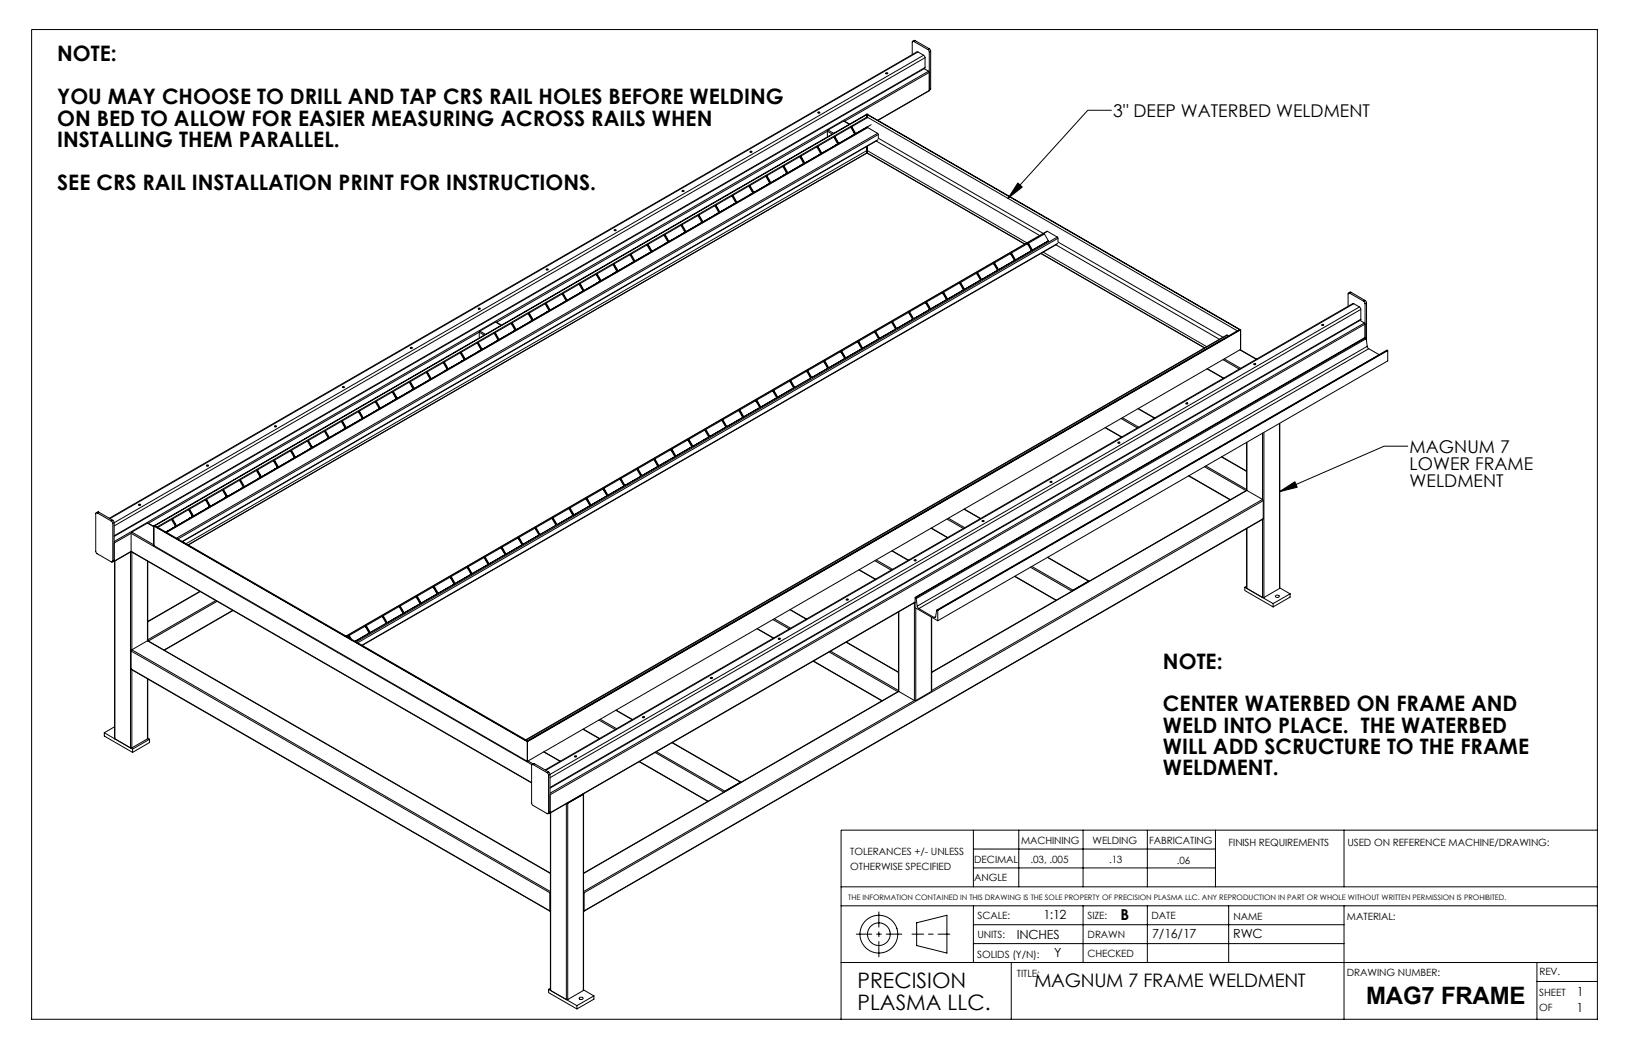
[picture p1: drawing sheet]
<svg xmlns="http://www.w3.org/2000/svg" width="432mm" height="279mm" viewBox="0 0 432 279" stroke-linecap="round" stroke-linejoin="round" font-family="sans-serif">
<g fill="none" stroke="#000" stroke-width=".26">
<path d="M8.4 7.8h414v261.6h-414zM234.3 19.5h.4M241.6 10.9h-.3l-.1 .3v3.2M241.6 10.9l3.7 2.2M242 10.7l-.7 .2M242 10.7l-.4 .2M242 10.7l3.7 2.2M242.7 13.7h-.2l-213.6 123.3M242.7 13.7l-213.6 123.4M242.7 13.7l1.5 .9M244.2 14.6l.4 .7M244.2 14.6l-214 123.6"/>
<path d="M244.4 18.2l1.1 .6M244.6 17.8l-.1 .3-214.3 123.7M244.6 15.3l-214.4 123.7M244.6 17.8l-214.4 123.8M244.6 15.3v2.5M245.3 13.1l.4 .6M245.3 13.1l.4-.2 .4 .5v10.1M245.5 18.8l.2 .3-22.4 12.9M245.5 18.8l-215.3 124.4M245.7 13.7v10.2M246.1 13.5l-.4 .2M216.3 38.7l4.2-2.5 1 1.9-4.2 2.4z"/>
<path d="M216.3 38.7l-.1 .1 .7 1.3v.3M216.3 29.8h.4M216.3 29.6l.5 .1-.4 .2zM218.8 34.7l-87.5 50.5M218.8 34.7l1.3 .8M218.8 34.7v1.5M218.9 34.4l-.1 .3M218.9 34.4l1.6 .8M220.7 36.1l.7 1.7M220.7 36.1l4.3-2.5 1 1.9-5.3 3M220.7 38.5h.1M220.7 36.1h.1"/>
<path d="M220.7 36.1l1.1 1.8M221.5 38.1l-27.7 16M223.1 32l1.5 .9M224.7 32.8l-1.5-.8-4.3 2.4M225.2 33.5l.7 1.7M225.2 35.9h.1M225.2 33.5h.1M225.2 33.5l1.1 1.8M229.3 38.7v1.7M229.3 30.2v1M229.3 33.6v.1M229.3 30.2l98.7 57"/>
<path d="M229.3 30.2l-188.6 108.8M229.3 31.1l-4.1 2.4M229.4 33.7l-185.4 107M229.4 33.7l2.7 1.5M230.4 33l-9.7 5.5M231.7 37.3l43.2 25M231.9 37.1l-183.6 106.1M232.1 35.2l.1 .3v1l43.6 25.2M232.1 35.2l-185.4 107.1M232.2 36.9l-184 106.2M232.2 35.6l-185.1 106.9M245.7 23.9l-13.6 7.9"/>
<path d="M246.1 23.5l-.4 .4M246.1 23.5l-.4 .2M293.9 29.1h-6.3l-21.1 23.3M180.3 59.4l.7 1.8M180.3 50.4l.4-.1 .2 .2-.3 .1zM180.3 59.4l4.3-2.4 1 1.8-9.7 5.6M180.3 59.4h.1M180.3 59.4l1.1 1.8M180.4 50.6h.4M184.8 56.8l.7 1.8M184.8 59.2h.1M184.8 56.8h.1"/>
<path d="M185.9 58.7l-1.1 .5M189 56.8l-4.2 2.4M189.3 54.2l.6 1.8M189.3 56.7h.1M189.3 54.2h.1M190.1 56.2l-1.1-1.8-4.2 2.4 1.1 1.9M193.8 51.6l.6 1.8M193.8 54.1h.1M193.8 51.6h.1M194.6 53.6l-5.3 3.1M194.6 53.6l-1.1-1.8-4.2 2.4 1.1 1.8M194.6 53.6l-8.7 5.1"/>
<path d="M194.9 53.5l-1.1-1.9 4.2-2.4 1.1 1.8-5.3 3.1M198.3 49l.6 1.8M198.3 49l4.2-2.4 1.1 1.8-5.3 3.1M198.3 51.5h.1M198.3 49h.1M198.3 49l1 1.9M198.4 40.2h.4M202.8 46.4l.6 1.8M202.8 48.9h.1M202.8 46.4h.1M202.8 46.4l1 1.9M207.3 43.9l.6 1.7"/>
<path d="M207.3 46.3h.1M207.3 43.9h.1M207.3 43.9l1 1.8M208 45.8l-1-1.8-4.2 2.4M211.8 41.3l.6 1.7M211.8 41.3l4.2-2.5 1 1.9-5.2 3M211.8 43.7h.1M211.8 41.3h.1M211.8 41.3l1 1.8M212.5 43.2l-1-1.8-4.2 2.5M216.3 41.1h.1M229.3 40.4l41.7 24.1"/>
<path d="M229.3 40.4l-179.5 103.6M144.5 71.3h.4M148.9 77.6l.6 1.7M148.9 77.6l4.2-2.5 1.1 1.8-5.3 3.1M148.9 80h.1M148.9 77.6h.1M148.9 77.6l1.1 1.8M153.4 75l.6 1.7M153.4 75l4.2-2.5 1.1 1.9-5.3 3M153.4 75h.1M153.4 75l1.1 1.8M157.9 72.4l.6 1.7"/>
<path d="M162.4 72.2h.1M162.4 69.8l.6 1.7M162.4 60.7l.5 .1-.3 .2zM162.5 60.9h.4M163.2 71.8l-5.3 3M163.2 71.8l-1.1-1.9-4.2 2.5 1 1.8M163.2 71.8l-27.8 16M166.9 67.2l4.2-2.5 1 1.9-4.2 2.4zM166.9 67.2l.6 1.7M166.9 69.6h.1M166.9 67.2h.1M167.6 69.2l-5.2 3"/>
<path d="M167.6 69.2l-1-1.9-4.2 2.5 1 1.8M171.4 67h.1M171.4 64.6l-.1 .3 .7 1.2v.2M172.1 66.6l-5.2 3M175.9 64.4h.1M175.9 62l-.1 .2 .7 1.6M176.6 64l-5.2 3M176.6 64l-1-1.8-4.2 2.4 1 1.8M176.9 63.8l-1-1.8 4.2-2.4 1 1.8-5.2 3M180.3 61.8h.1M244.7 80l-4.2 2.4M244.7 80l1.1 1.8"/>
<path d="M245 79.8l1.1 1.9M245 79.8l-.3 .2M249.2 77.4l1.1 1.8-4.2 2.5M249.2 77.4l-4.2 2.4M249.4 77.6l1.2 1.5M249.5 77.2l1.1 1.9M249.5 77.2l-.3 .2M250.3 79.2l-4.2 2.5M250.3 79.2h.1M253.7 74.8l.3-.1 1.1 1.8M253.7 74.8l1.1 1.8-4.2 2.5M253.7 74.8l-4.2 2.4"/>
<path d="M253.9 75.1l1.2 1.4M254.8 76.6l-4.2 2.5M254.8 76.6h.1M258.2 72.2l.3-.1 1 1.8M258.2 72.2l-4.2 2.5M258.2 72.2l1.1 1.8M258.3 72.5l1.2 1.4M259.3 74l-4.2 2.5M259.3 74h.1M262.7 69.6l.3-.1 1 1.8M262.7 69.6l-4.2 2.5M262.7 69.6l1.1 1.9"/>
<path d="M262.8 69.9l1.2 1.4M263.8 71.5l-4.2 2.4M263.8 71.5l-4.3 2.4M263.8 71.5h.1M267.2 67l.3-.1 1 1.8M267.2 67l-4.2 2.5M267.2 67l1 1.9M267.3 67.3l1.2 1.4M268.2 68.9l-4.1 2.4M268.2 68.9l-4.2 2.4M268.2 68.9h.1M268.5 68.7h.1"/>
<path d="M271.5 64.2l-42.2-24.4-180.1 103.9M271.7 64.4l1 1.9-4.2 2.4M271.7 64.4l-4.2 2.5M271.8 64.7l1.2 1.4M271.9 64.3l4.3-2.5 1 1.9-4.2 2.4M271.9 64.3l1.1 1.8M271.9 64.3l-.2 .1M272.7 66.3h.1M272.7 66.3l-4.2 2.4M275.3 67l43.2 24.9M275.8 66.7l43.3 24.9M277 61.2l-185.5 106.9"/>
<path d="M277 61.2l-185.4 107M277 61.2l2.6 1.5M277.2 63.7l-4.2 2.4M277.2 63.7h.1M279.2 64.7l43.2 25M279.5 64.6l-183.7 106M279.6 62.7l.2 .2v1.1l43.6 25.1M279.6 62.7l-185.4 107M279.7 64.3l-184 106.3M279.8 63l-185.2 106.9M356.8 77.5l-.2-.1-.1 .3v3.3M356.8 77.5l3.8 2.1"/>
<path d="M357.2 77.3l-.6 .1M357.2 77.3l-.4 .2M357.2 77.3l3.8 2.1M360.6 79.6l.4 .7M360.6 79.6l.4-.2 .3 .6v10M108.5 91.9l.4-.1a.22 .22 0 0 1-.1 .3 .22 .22 0 0 1-.3-.2zM108.6 92.1h.4M113 98.3l-.1 .1 .7 1.3v.3M117.5 95.7l.6 1.8M117.5 98.1h.1M117.5 95.7h.1M117.5 95.7l1 1.8"/>
<path d="M117.5 95.7l4.2-2.4 1 1.8-4.2 2.4M118.3 97.7l-1.1-1.8-4.2 2.4 1 1.8M118.5 97.5l-5.5 3.2M122 93.1l.6 1.7M122 95.5h.1M122 93.1h.1M126.4 90.5l.7 1.8M126.4 92.9h.1M126.4 90.5h.1M126.4 90.5l1.1 1.9M126.5 81.5l.5 .1-.4 .1zM126.5 81.7h.4"/>
<path d="M126.7 87.8l-87.5 50.5M126.7 87.8l1.3 .8M126.7 87.8v1.5M126.9 87.5l-.2 .3M126.9 87.5l1.5 .9M127.2 92.5l-1-1.8-4.2 2.4 1 1.8M127.2 92.5l-5.2 3M127.2 92.5l-9.7 5.6M127.5 92.4l-1.1 .5M130.7 90.5l-4.3 2.4M130.9 87.9l.7 1.8M130.9 87.9l4.2-2.4 1.1 1.8-8.7 5.1"/>
<path d="M130.9 90.4h.1M130.9 87.9h.1M130.9 87.9l1.1 1.8M131 85.1l1.5 .9M131.7 89.9l-1-1.8-4.3 2.4M132.6 86l-1.5-.9-4.2 2.4M135.4 85.3l.7 1.8M135.4 85.3h.1M135.4 87.8h.1M136.5 87.2l-1.1-1.9 4.2-2.4 1.1 1.8-5.3 3.1M139.9 82.7l.7 1.8M139.9 85.2h.1"/>
<path d="M139.9 82.7h.1M141 84.6l-1.1-1.9 4.2-2.4 1.1 1.8-5.3 3.1M144.4 80.1l.7 1.8M144.4 82.6h.1M144.4 80.1h.1M145.5 82l-1.1-1.9 4.2-2.4 1.1 1.8-5.3 3.1M213.3 98.1l1.1 1.9-4.3 2.4M213.3 98.1l-4.2 2.5M213.4 98.4l1.3 1.4M213.6 98l1.1 1.8M213.6 98l-.3 .1M214.4 100l-4.3 2.4"/>
<path d="M214.4 100h.1M217.8 95.5l1 1.9-4.1 2.4M217.8 95.5l-4.2 2.5M217.9 95.8l1.2 1.4M218.1 95.4l1.1 1.8M218.1 95.4l-.3 .1M218.8 97.4l-4.1 2.4M218.8 97.4h.1M222.3 92.9l1.1 1.9-4.3 2.4M222.3 92.9l-4.2 2.5M222.4 93.2l1.2 1.4M222.6 92.8l1 1.8"/>
<path d="M222.6 92.8l-.3 .1M223.4 94.8h.1M223.4 94.8l-4.3 2.4M226.8 90.4l1 1.8-4.2 2.4M226.8 90.4l-4.2 2.4M227.1 90.2l1 1.8-1.2-1.4M227.1 90.2l-.3 .2M227.8 92.2l-4.2 2.4M227.8 92.2h.1M228.1 92l4.2-2.4zM231.3 87.8l.2-.2 1.1 1.8M231.3 87.8l-4.2 2.4"/>
<path d="M231.3 87.8l1 1.8M231.4 88l1.2 1.4M232.3 89.6h.1M232.6 89.4h.1M235.8 85.2l1 1.8-4.2 2.4M235.8 85.2l-4.3 2.4M236 85l1.1 1.8-1.2-1.4M236 85l-.2 .2M236.8 87l-4.2 2.4M237.1 86.8l4.2-2.4zM240.2 82.6l-4.2 2.4M240.2 82.6l1.1 1.8"/>
<path d="M240.5 82.4l1.1 1.9-1.2-1.5M240.5 82.4l-.3 .2M241.3 84.4h.1M244.9 80.2l1.2 1.5M245.8 81.8l-4.2 2.5M245.8 81.8h.1M319.2 97.5l4.3 2.5M319.2 97.5l4.4 2.4M323.4 95.1l4.3 2.5M323.7 94.9l4.4 2.5M324.5 88.6l-185.5 107M324.5 88.6l-185.4 107"/>
<path d="M324.5 88.6l.3 .2M327.2 87.4l-97.9-56.5-187.8 108.4M327.4 87.3l-188 108.5M327.9 87.2l-.5 .1M327.9 92.5l4.3 2.5M327.9 87.2h.1M327.9 87.2l-98.6-56.9-188.4 108.7M327.9 87.2l-188.5 108.7-98.5-56.9M327.9 92.4l4.4 2.5M328 87.2v5.2l-188.6 108.9v-5.5M328 87.2v5.2M328 87.2l-188.6 108.9"/>
<path d="M331.6 96.4h.4M349.5 85.8l.4-.1 .1 .2-.3 .1zM349.5 86h.4M358 80.3l-.3-.1-213.5 123.3M358 80.3l-213.7 123.3M358 80.3l1.5 .8M359.5 81.1l.3 .6v2.7M359.5 81.1l-214.4 123.8M359.6 84.7l1.2 .7M359.8 84.4l-.1 .2-214.3 123.7M359.8 81.8l-214.4 123.8M359.8 84.4l-214.4 123.8"/>
<path d="M360.8 85.4l.2 .3-215.6 124.4v4.8h-.2M360.8 85.4l-215.4 124.3M361 80.3v8.9M361.1 89.3l-.1-.1-119 68.7M361.3 89.5l-.2-.2-119 68.7M361.3 89.5l-119 68.7M361.3 89.5l.2 2M361.3 90h.1M361.3 80.1l-.3 .2M361.3 90v.1M361.5 91.5l.4 .7M361.5 91.5l-119 68.7"/>
<path d="M364.7 93.7l-2.8-1.5-118.9 68.7M366.8 92.6l-119 68.7M366.9 92.7l-.2-.1-119 68.7M366.9 92.7v2.7l-118.9 68.7M366.9 92.7l-118.9 68.7M72.6 112.8h.4M77.1 119l.6 1.8M77.1 119h.1M81.6 116.4l.6 1.8M81.6 118.9h.1M81.6 116.4h.1M86 113.8l.7 1.8"/>
<path d="M86 113.8l4.3-2.4 1 1.8-5.3 3.1M86 116.3h.1M86 113.8h.1M86 113.8l1.1 1.9M86.8 115.8l-1-1.8-4.2 2.4 1 1.9-1 .6M90.6 111.3l.6 1.7M90.6 102.2h.3l.2 .1-.3 .2zM90.6 102.4h.4M91.6 113.1l-1.1-1.8 4.2-2.5 1.1 1.8-5.2 3.1M95 108.6l.7 1.8M95 108.6l4.2-2.4 1.1 1.9-5.3 3M95 108.6h.1"/>
<path d="M95 108.6l1.1 1.9M99.5 106.1l.7 1.7M104 103.5v.2l.6 1.1v.4M104 103.5l4.2-2.5 1.1 1.9-5.3 3M104 105.9h.1M104 103.5h.1M104 103.5l1.1 1.8M104.8 105.5l-5.3 3M104.8 105.5l-1.1-1.9-4.2 2.5 1.1 1.8M104.8 105.5l-27.7 16M108.5 100.9l-.1 .1 .7 1.6M113.8 100.3l-5.3 3"/>
<path d="M113.8 100.3l-1.1-1.9-4.2 2.5 1.1 1.8M113.8 100.3l-9.8 5.6M177.4 118.9l-4.2 2.4M177.4 118.9l1 1.8M177.7 118.7l1 1.8-1.2-1.4M177.7 118.7l-.3 .2M181.9 116.3l.3-.2 1 1.8M181.9 116.3l-4.2 2.4M181.9 116.3l1 1.8M182 116.5l1.2 1.4M182.9 118.1l-4.2 2.4M182.9 118.1h.1"/>
<path d="M186.4 113.7l.2-.2 1.1 1.9M186.4 113.7l-4.2 2.4M186.4 113.7l1 1.8M186.5 113.9l1.2 1.5M187.4 115.5l-4.2 2.5M187.4 115.5h.1M187.7 115.4h.1M190.9 111.1l-4.3 2.4M190.9 111.1l1 1.8M191.1 110.9l1.1 1.9-1.2-1.5M191.1 110.9l-.2 .2M191.9 112.9l-4.2 2.5"/>
<path d="M191.9 112.9h.1M195.3 108.5l.3-.1 1.1 1.8M195.3 108.5l-4.2 2.4M195.3 108.5l1.1 1.8M195.5 108.8l1.2 1.4M196.4 110.3l-4.2 2.5M196.4 110.3h.1M196.7 110.2h.1M199.8 105.9l.3-.2 1.1 1.9M199.8 105.9l-4.2 2.5M199.8 105.9l1.1 1.8M200 106.2l1.2 1.4"/>
<path d="M200.9 107.7l-4.2 2.5M200.9 107.7h.1M201.2 107.6h.1M204.3 103.3l-4.2 2.4M204.3 103.3l1.1 1.9M204.5 103.6l1.2 1.4M204.6 103.2l1.1 1.8M204.6 103.2l-.3 .1M205.4 105.2l-4.2 2.4M205.4 105.2h.1M208.8 100.7l1.1 1.9-4.2 2.4M208.8 100.7l-4.2 2.5"/>
<path d="M209 101l1.1 1.4M209.1 100.6l1.1 1.8M209.1 100.6l-.3 .1M209.9 102.6l-4.2 2.4M209.9 102.6h.1M292.2 113.1l4.3 2.4M292.3 113l4.3 2.5M295.6 116.9l.3-.1 .2 .2-.3 .2zM295.7 117.1h.4M296.4 110.6l4.4 2.5M296.8 110.4l4.3 2.5M300.9 108l4.3 2.5"/>
<path d="M301 108l4.3 2.5M313.6 106.6l.3-.1 .2 .2-.4 .1zM313.6 106.7h.4M329.6 116.9v12.7M329.7 116.9v12.7M333.8 114.5v17.5M334.2 114.3v43.6M338.3 111.9v43.7M338.4 111.9l-.1 43.7M372.2 117.9h-6.2l-27.7 12.1M25.7 135.6h-.3l-.1 .2 .1 10.2 .3 .4 3.8 2.2 .3-.3M25.7 135.6l3.7 2.1"/>
<path d="M26.1 135.4l-.7 .2M26.1 135.4l-.4 .2M26.1 135.4l3.7 2.1M29.4 137.7l.4 .7 .4-.2M29.4 137.7l.4-.2 .4 .7M29.8 138.4v9.9M30.2 138.2v10.1M36.7 133.5h.4M39 138.3l1.7 .8M39 138.3l1.7 .9M39 138.3l-4.1 2.4M40.7 139v5.2l98.7 57.1v-5.2"/>
<path d="M40.7 139l.6 .1M40.7 139l98.7 57.1M40.7 139h.2M40.9 139l.4 .1M41.3 139.1l98.1 56.7M45.6 137.2l.7 1.7M45.6 137.2h.1M45.6 137.2l1.1 1.8M46.4 139.2l-1-1.9-3.7 2.1M50.1 137h.1M50.1 134.6l.7 1.7M50.9 136.6l-1.1-1.9-4.2 2.5"/>
<path d="M51.2 136.4l-1.1-1.8 4.2-2.5 1.1 1.9-9.7 5.6M54.6 132l.6 1.7M54.6 134.4h.1M54.6 132h.1M54.7 123l.5 .1-.4 .1zM54.7 123.1h.4M55.7 133.8l-1.1-1.8 4.2-2.4 1.1 1.8-5.3 3M59.1 131.8l5.3-3-1.1-1.8-4.2 2.4 1.1 1.8-5.6 3.2M59.1 129.4l.6 1.7M59.1 131.8h.1M59.1 129.4h.1M63.6 126.8l.6 1.7"/>
<path d="M63.6 126.8l4.2-2.4 1.1 1.8-5.3 3M63.6 126.8l1 1.8M63.6 129.2h.1M63.6 126.8h.1M68.1 124.2l.6 1.8M68.1 126.6h.1M68.1 124.2h.1M68.1 124.2l1.1 1.8M69.2 126l-1.1 .6M72.6 121.6l.6 1.8M72.6 124.1h.1M72.6 121.6h.1"/>
<path d="M72.6 121.6l1 1.8M73.3 123.6l-1-1.8-4.2 2.4M77.1 121.5h.1M77.9 121l-5.3 3.1M77.9 121l-8.7 5M77.9 121l-1.1-1.8-4.2 2.4M78.1 120.9l-1-1.9 4.2-2.4 1 1.8-5.2 3.1M141.5 139.6l1 1.8-4.2 2.5M141.5 139.6l-4.3 2.4M141.6 139.8l1.2 1.5M141.7 139.4l1.1 1.9M141.7 139.4l-.2 .2"/>
<path d="M145.9 137l1.1 1.9-4.2 2.4M145.9 137l-4.2 2.4M146.2 136.9l1.1 1.8-1.2-1.4M146.2 136.9l-.3 .1M147 138.9l-4.2 2.4M147 138.9h.1M150.4 134.4l.3-.1 1.1 1.8M150.4 134.4l-4.2 2.5M150.4 134.4l1.1 1.8M150.6 134.7l1.2 1.4M151.5 136.2l-4.2 2.5M151.5 136.2h.1"/>
<path d="M151.8 136.1h.1M154.9 131.8l-4.2 2.5M154.9 131.8l1.1 1.9M155.1 132.1l1.2 1.4M155.2 131.7l1.1 1.8M155.2 131.7l-.3 .1M156 133.7l-4.2 2.4M156 133.7h.1M159.4 129.2l1.1 1.9-4.2 2.4M159.4 129.2l-4.2 2.5M159.7 129.1l1.1 1.8-1.2-1.4M159.7 129.1l-.3 .1"/>
<path d="M160.5 131.1l-4.2 2.4M160.5 131.1h.1M160.8 130.9l4.2-2.4zM163.9 126.6l-4.2 2.5M163.9 126.6l1.1 1.9M164 126.9l1.2 1.4M164.2 126.5l-.3 .1M164.2 126.5l1 1.8M165 128.5h.1M165.2 128.3h.1M168.4 124.1l1.1 1.8-4.3 2.4M168.4 124.1l-4.2 2.4"/>
<path d="M168.6 124.3l1.1 1.4M168.7 123.9l1 1.8M168.7 123.9l-.3 .2M169.5 125.9l-4.3 2.4M172.9 121.5l.3-.2 1 1.8M172.9 121.5l1 1.8-4.2 2.4M172.9 121.5l-4.2 2.4M173 121.7l1.2 1.4M174 123.3l-4.2 2.4M178.4 120.7l-4.2 2.4M178.4 120.7h.1M246.2 139.6l4.3 2.5"/>
<path d="M246.3 139.6l4.3 2.5M250.4 137.2l4.3 2.5M250.8 137l4.3 2.5M254.9 134.6l4.3 2.5M255 134.6l4.3 2.5M259.7 137.7l.3-.1 .2 .2-.3 .1zM259.7 137.8h.4M277.6 127.3h.6l-.3 .2zM277.7 127.5h.4M314.3 125.8l10.9 6.3M314.4 125.8l10.9 6.3M318.5 123.4l11 6.3"/>
<path d="M318.9 123.2l10.7 6.2M323 120.8l6.6 3.8M323.1 120.7l6.5 3.8M329.6 129.6h.1M329.6 129.6l-83.2 48.1M329.6 139.7l.1 15.9M329.6 129.5l-.1 .1M329.7 129.6l-83.3 48.2M329.7 139.7v15.9M329.7 129.6l4.1 2.4M333.8 132l.2 .3-179.6 103.7M333.8 132l-87.4 50.5"/>
<path d="M333.8 137.3v20.6M334 132.3v4.8l-179.6 103.7M334 137.1l-179.6 103.8M29.8 148.3l.4-.2-.5 .5M30.2 148.3l-.2 .1M30.2 143.6l4.5-2.6 105.9 61.1M30.4 148.3v47l-.1-46.9M34.5 145.9v51.8h.4M34.6 145.9h.2M34.7 145.7v.2M34.7 145.7l-4.5 2.6M34.7 145.7l105.9 61.2"/>
<path d="M34.7 145.8l-4.6 2.6M34.7 145.9l105.9 61M34.9 140.7l-.2 .3v4.7M34.9 145.9v25.9M34.9 140.7l5.8 3.3M39 148.3v21.1M39.1 148.4v21M43.9 140.6l2.5-1.4zM52.9 156.3l-13.8 8M52.9 156.4l-13.8 8M57.1 158.7l-18 10.4M57.4 158.9l-18.2 10.5"/>
<path d="M110 157.8l.3-.2 1.1 1.8M110 157.8l-4.2 2.4M110 157.8l1.1 1.8M110.2 158l1.2 1.4M111.1 159.6l-4.2 2.4M111.1 159.6h.1M111.4 159.4h.1M114.5 155.2l1.1 1.8-4.2 2.4M114.5 155.2l-4.2 2.4M114.8 155l1.1 1.8-1.2-1.4M114.8 155l-.3 .2M115.6 157l-4.2 2.4"/>
<path d="M115.9 156.8l4.2-2.4zM119 152.6l.3-.2 1.1 1.8M119 152.6l-4.2 2.4M119 152.6l1.1 1.8M119.1 152.8l1.3 1.4M120.1 154.4h.1M120.4 154.2h.1M123.5 150l1.1 1.8-4.2 2.4M123.5 150l-4.2 2.4M123.6 150.2l1.2 1.4M123.8 149.8l1 1.8M123.8 149.8l-.3 .2"/>
<path d="M124.6 151.8l-4.2 2.4M128 147.4l.3-.2 1 1.9M128 147.4l1.1 1.8-4.3 2.4M128 147.4l-4.2 2.4M128.1 147.6l1.2 1.5M129.1 149.2l-4.2 2.4M132.5 144.8l-4.2 2.4M132.5 144.8l1 1.8M132.8 144.6l1 1.9-1.2-1.5M132.8 144.6l-.3 .2M133.5 146.6l-4.2 2.5M133.5 146.6h.1"/>
<path d="M137 142.2l-4.2 2.4M137 142.2l1 1.8M137.1 142.5l1.2 1.4M137.2 142l1.1 1.9M137.2 142l-.2 .2M138 144l-4.2 2.5M138 144h.1M142.5 141.4l-4.2 2.5M142.5 141.4h.1M223.8 158.4l.3-.1 .2 .2-.4 .1zM223.8 158.6h.4M227.1 150.6l4.3 2.5"/>
<path d="M227.2 150.6l4.3 2.5M231.3 148.2l4.3 2.5M231.7 148l4.3 2.5M235.8 145.6l4.3 2.5M235.9 145.6l4.3 2.5M241.8 148l.5 .1-.4 .2zM241.8 148.2h.4M241.8 159.3v25.9M241.9 159.3l-96.5 55.7M242 159.1l-96.6 55.8M242.3 158.2l-.3-.3v2.7l6 3.5M242.3 158.2l.2 2"/>
<path d="M268.3 152.4l10.9 6.3M268.4 152.3l10.9 6.3M272.5 149.9l10.9 6.4M272.8 149.7l10.9 6.3M277 147.3l10.8 6.3M277 147.3l11 6.3-4.3 2.4M283.7 156.1h-.1M283.7 156l-.2 .2M283.7 156.1h.1M287.8 153.7h.1M287.8 153.7l-4.1 2.4M329.2 155.2v.9l7.4 4.3"/>
<path d="M329.2 155.2l7.4 4.4M329.6 155l-.4 .2M329.7 155.6l4.1 2.3h.4M336.6 159.6v.8M337.3 157.5l.5-.2a.35 .35 0 0 1 .5 .4 .35 .35 0 0 1-.6 .2l-.4-.1zM338.3 155.6l-4.1 2.3M338.4 155.4l2.7 1.6M341.1 157l-4.5 2.6M341.1 157v.8l-4.5 2.6M34.7 176.8l110.8 64.1M34.7 172.1l110.7 63.9M34.7 176.8l110.7 64"/>
<path d="M34.7 172.1v4.7M34.9 171.8l-.2 .3M34.9 177v20.7M34.9 171.8l110.6 63.9M39 169.4l106.5 61.4M39 179.4v15.9M39 169.4l106.5 61.5M39 169.4l-4.1 2.4M39.1 179.5l-.1 15.8M39.1 169.2l.1 .2M61.6 161.3l-18.2 10.5M61.6 161.4l-18.1 10.5"/>
<path d="M91.8 168.3l.6-.3 .5 1M92.2 168.4h-.2h.4l.3 .4M96.6 165.5l-4.2 2.5M96.6 165.5l1 1.9M96.7 165.8l1.2 1.4M96.8 165.4l1.1 1.8M96.8 165.4l-.2 .1M97.6 167.4l-3.7 2.1M97.6 167.4h.1M101 162.9l1.1 1.9-4.2 2.4M101 162.9l.3-.1 1.1 1.8M101 162.9l-4.2 2.5"/>
<path d="M101.2 163.2l1.2 1.4M102.1 164.8l-4.2 2.4M102.1 164.8h.1M105.5 160.3l.3-.1 1.1 1.8M105.5 160.3l-4.2 2.5M105.5 160.3l1.1 1.9M105.7 160.6l1.2 1.4M106.6 162.2l-4.2 2.4M106.6 162.2h.1M106.9 162h.1M187.8 179.2l.3-.2 .3 .2-.4 .2zM187.9 179.3h.4"/>
<path d="M200.2 166.2l4.3 2.5M200.2 166.2l4.4 2.5M204.4 163.8l4.3 2.5M204.7 163.6l4.4 2.5M205.8 169h.4M208.9 161.2l4.3 2.5M208.9 161.1l4.4 2.5M215 174.8l18.2 10.5M215.1 174.7l18.2 10.5M219.2 172.3l18.2 10.5M219.6 172.1l18 10.4M223.7 169.8l13.9 8"/>
<path d="M223.8 169.7l13.8 8M237.6 161.8v20.9M237.7 161.7v21.1M242.1 160.7v24.5M242.5 160.2l.5 .7M243 160.9l4.1 2.4 .3-.1 .3-1.9h.1M246.3 163.1v19.7M246.4 163.2l-.1 19.6M247.4 163l-.4 .2M247.8 161.3l.2 .1M248 161.4v2.7M27.6 193.7l7.5 4.3"/>
<path d="M27.6 193.7v.9l7.5 4.3M30.3 192.1l-2.7 1.6M35.1 198v.9M39 195.3l-4.1 2.4M39.1 195.1l.4 .3M39.5 195.4l-4.4 2.6M39.5 195.4v.9l-4.4 2.6M143.8 198.8l4.3 2.5M143.8 198.7l4.4 2.5M154.1 192.8l4.4 2.5M154.2 192.7l4.4 2.5M158.3 190.3l4.4 2.5"/>
<path d="M158.7 190.1l4.3 2.5M162.8 187.7l4.4 2.5M162.9 187.7l4.3 2.5M169.9 189.7h.4M173.2 198.9l18.2 10.5M173.6 198.7l18 10.4M177.7 196.3l18.1 10.5M177.8 196.3l18.1 10.4M237.6 182.7l.1 .1M237.6 182.6l-.1 .2M237.6 182.7l-83.3 48.1M237.7 182.8l-83.4 48.1"/>
<path d="M237.7 182.8l4.1 2.4M241.8 185.2h.3M241.8 185.2l-87.5 50.5M246.3 182.8l-4.2 2.4M139.6 201.1l1.4 .8M140.9 202.1h-.2l-.1 .2v10.2l.3 .4 3.8 2.2h.2l.2-.3M140.9 202.1l3.8 2.2M141.3 201.9l-.6 .2M141.3 201.9l3.8 2.1M141.3 201.9l-.4 .2M144.7 204.3l.4 .6M144.7 204.3l.4-.3 .3 .6v10"/>
<path d="M145.1 204.9v9.9M145.4 214.6l-.5 .5M145.4 214.6l-.3 .2M145.6 214.8v47l-.1-46.9M149.8 212.4v51.8h.3M150 212.3h-.1M150 212.3h.1M150.1 212.4h-.3M150.1 212.4v51.8M152 200h.4M154.2 209.9l-4.2 2.4M154.2 209.9h.1"/>
<path d="M154.2 210v51.8M154.3 209.8l-4.2 2.6M154.3 209.9l-.1 51.9M169 201.3l18.2 10.5M169.1 201.3l18.2 10.5M191.6 209.1l-.1 .3M191.6 209.2l.1 .1M195.8 206.9l-4.2 2.4M195.8 206.8h.1M195.8 206.8l-4.2 2.3M257.4 219.4v15M269.4 219.4v15"/>
<path d="M286.4 219.4v15M303.4 219.4v15M321.4 219.4v15M355.4 219.4v15M422.4 219.4h-200v50M145.5 236h.1M145.5 236v4.7M145.5 235.9v.1M145.5 235.8v5.1M154.3 235.9v.1M154.3 235.8v5.1M154.3 236h.1"/>
<path d="M154.3 236v4.7M222.4 239.4h200M222.4 234.4h200M257.4 229.4h64M257.4 239.4v15M257.4 224.4h64M286.4 239.4v15M303.4 239.4v15M324.9 239.4v15M355.4 239.4v30M145.5 240.7v.1M145.5 240.7h.1"/>
<path d="M154.3 240.7v.1M154.3 240.7h.1M222.4 254.4h200M226.4 246.9h4.1M231.8 246.9h1.3M232.4 241v4.1M232.4 246.3v1.3M232.4 248.9v4M234.3 246.9h4.2M241.1 246.9h3.1M242.4 243.9l8-2v10l-8-2zM245.5 246.9h1.3"/>
<path d="M248 246.9h3.1M257.4 249.4h98M257.4 244.4h98M267.4 254.4v15M406.4 254.4v15M406.4 259.4h16M145.1 261.5v.9l7.4 4.3M145.1 261.5l7.4 4.3M145.5 261.2l-.4 .3M153.2 263.8v-.1a.47 .47 0 0 1 .6-.2 .47 .47 0 0 1 .3 .6l-.3 .1a.41 .41 0 0 1-.5 0 .41 .41 0 0 1-.1-.4zM154.2 261.8l-4.1 2.4M154.3 261.7l2.7 1.5"/>
<path d="M157 263.2v.9l-4.5 2.6v-.9M157 263.2l-4.5 2.6"/>
<circle cx="234.5" cy="19.4" r=".23"/>
<circle cx="198.6" cy="40.2" r=".23"/>
<circle cx="144.7" cy="71.2" r=".23"/>
<circle cx="331.8" cy="96.2" r=".23"/>
<circle cx="72.9" cy="112.7" r=".25"/>
<circle cx="36.9" cy="133.5" r=".23"/>
<circle cx="206" cy="168.8" r=".23"/>
<circle cx="152.1" cy="199.9" r=".23"/>
<circle cx="170.1" cy="189.5" r=".23"/>
<circle cx="232.4" cy="246.9" r="5"/>
<circle cx="232.4" cy="246.9" r="3"/>
</g>
<g fill="#000" stroke="#000" stroke-width=".26">
<path d="M269.1 48.4l1.2 1-3.8 3z" fill-rule="evenodd"/>
<path d="M338.3 130l4.1-2.7 .6 1.5z" fill-rule="evenodd"/>
</g>
<text font-size="6.3" x="361.2" y="265.3">MAG7 FRAME</text>
<g font-size="5.6">
<text x="15.1" y="16.3">NOTE:</text>
<text x="15.1" y="27.6">YOU MAY CHOOSE TO DRILL AND TAP CRS RAIL HOLES BEFORE WELDING</text>
<text x="15.1" y="33.2">ON BED TO ALLOW FOR EASIER MEASURING ACROSS RAILS WHEN</text>
<text x="15.1" y="38.8">INSTALLING THEM PARALLEL.</text>
<text x="15.1" y="50.1">SEE CRS RAIL INSTALLATION PRINT FOR INSTRUCTIONS.</text>
<text x="307.5" y="176.7">NOTE:</text>
<text x="307.5" y="188">CENTER WATERBED ON FRAME AND</text>
<text x="307.5" y="193.7">WELD INTO PLACE. THE WATERBED</text>
<text x="307.5" y="199.3">WILL ADD SCRUCTURE TO THE FRAME</text>
<text x="307.5" y="205">WELDMENT.</text>
<text x="226.7" y="261.2">PRECISION</text>
<text x="226.7" y="266.8">PLASMA LLC.</text>
</g>
<text font-size="4.9" x="273.5" y="261">MAGNUM 7 FRAME WELDMENT</text>
<g font-size="4.7">
<text x="294.4" y="30.9">3&quot; DEEP WATERBED WELDMENT</text>
<text x="372.7" y="119.7">MAGNUM 7</text>
<text x="372.7" y="124.2">LOWER FRAME</text>
<text x="372.7" y="128.7">WELDMENT</text>
</g>
<text font-size="4" x="296.3" y="243.3">B</text>
<g font-size="3.3">
<text x="275.9" y="243">1:12</text>
<text x="268.8" y="248.2">INCHES</text>
<text x="304.7" y="248">7/16/17</text>
<text x="326.1" y="248">RWC</text>
<text x="278.7" y="253.1">Y</text>
<text x="417" y="263.2">1</text>
<text x="416.9" y="267.5">1</text>
</g>
<g font-size="2.6">
<text x="224.8" y="225.9">TOLERANCES +/- UNLESS</text>
<text x="270" y="223.1">MACHINING</text>
<text x="288.9" y="223.1">WELDING</text>
<text x="303.8" y="223.1">FABRICATING</text>
<text x="324.8" y="223.7">FINISH REQUIREMENTS</text>
<text x="356.3" y="223.6">USED ON REFERENCE MACHINE/DRAWING:</text>
<text x="224.8" y="229.9">OTHERWISE SPECIFIED</text>
<text x="257.6" y="228.1">DECIMAL</text>
<text x="257.6" y="232.9">ANGLE</text>
<text x="272.5" y="228">.03, .005</text>
<text x="293.3" y="228.1">.13</text>
<text x="311.2" y="228.5">.06</text>
<text x="258.5" y="243">SCALE:</text>
<text x="287.5" y="242.8">SIZE:</text>
<text x="304.5" y="242.9">DATE</text>
<text x="326.2" y="243.2">NAME</text>
<text x="356.2" y="243.1">MATERIAL:</text>
<text x="258.5" y="248">UNITS:</text>
<text x="287.6" y="248">DRAWN</text>
<text x="258.4" y="253.2">SOLIDS (Y/N):</text>
<text x="287.5" y="253">CHECKED</text>
<text x="356.2" y="257.9">DRAWING NUMBER:</text>
<text x="407.1" y="257.8">REV.</text>
<text x="268.9" y="258.2">TITLE:</text>
<text x="407" y="263.2">SHEET</text>
<text x="407" y="267.2">OF</text>
</g>
<text font-size="2" x="224.3" y="237.9">THE INFORMATION CONTAINED IN THIS DRAWING IS THE SOLE PROPERTY OF PRECISION PLASMA LLC. ANY REPRODUCTION IN PART OR WHOLE WITHOUT WRITTEN PERMISSION IS PROHIBITED.</text>
</svg>
